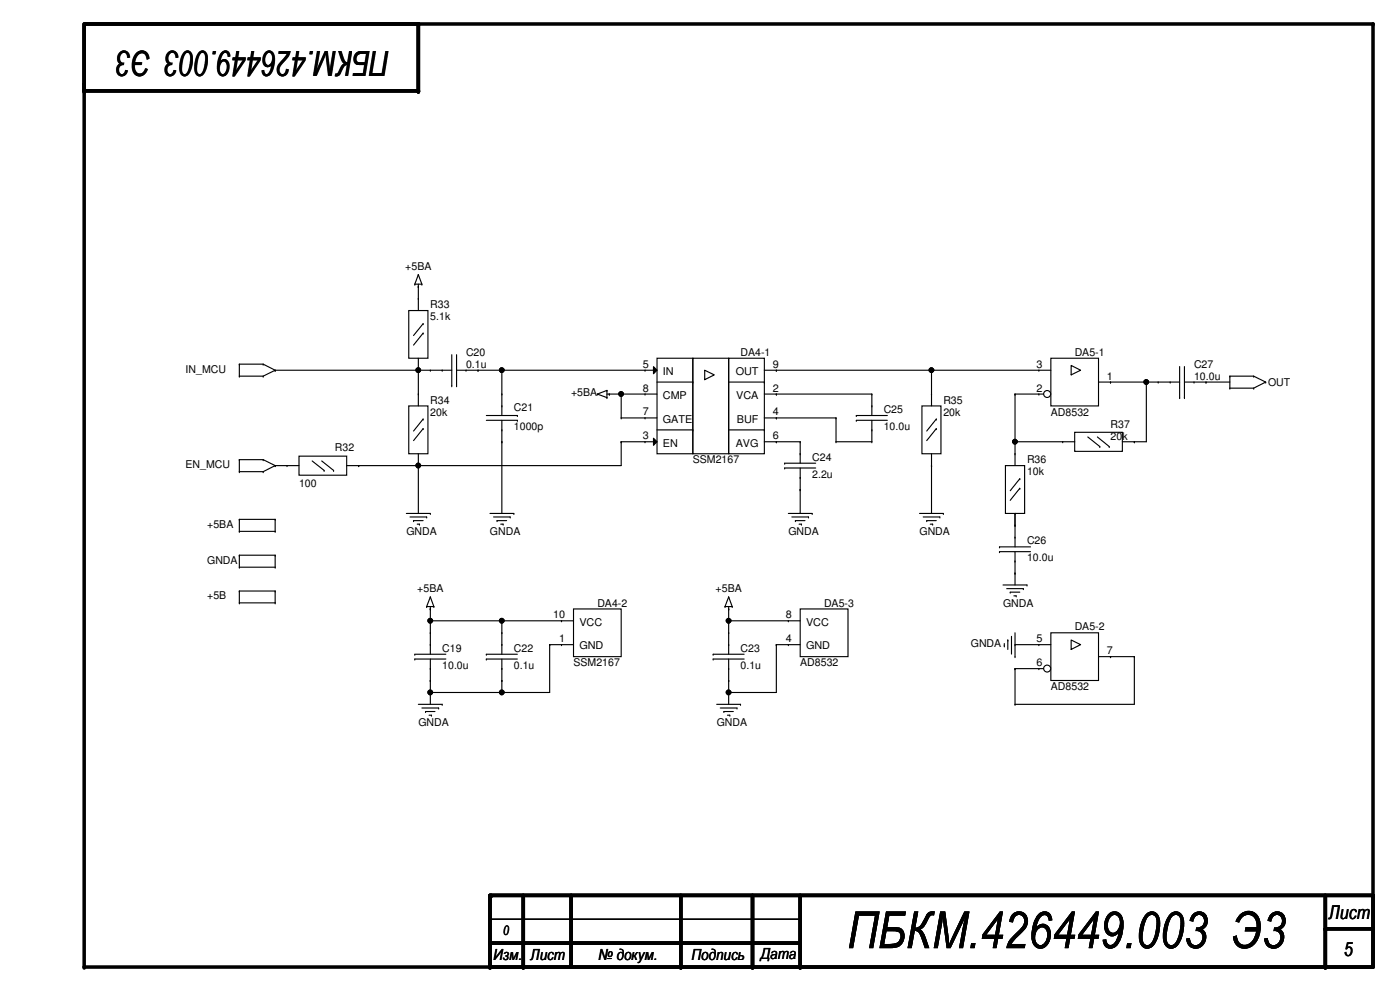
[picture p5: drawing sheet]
<svg xmlns="http://www.w3.org/2000/svg" width="420mm" height="297mm" viewBox="0 0 420 297" stroke-linecap="round" stroke-linejoin="round" font-family="sans-serif">
<path d="M25.3 7.2h386.8v283h-386.8v-282.6M125.5 7.2v20.1h-100.2M147.1 268.6v21.6M147.4 268.6h264.7M157 268.6v21.6M171.4 268.6v21.2M204.3 268.6v21.6M225.8 268.6v21.6M240.1 268.6v21.6M397.8 278.7h14.3M397.8 268.6v21.6M147.1 283h93" fill="none" stroke="#000" stroke-width="1.1"/>
<g fill="#000">
<circle cx="125.5" cy="7.2" r=".53"/>
<circle cx="412.1" cy="7.2" r=".53"/>
<circle cx="25.3" cy="25.1" r=".53"/>
<circle cx="25.3" cy="27.3" r=".53"/>
<circle cx="125.5" cy="27.3" r=".53"/>
<circle cx="124.5" cy="85.3" r=".17"/>
<circle cx="125.5" cy="86" r=".17"/>
<circle cx="125.5" cy="82.4" r=".17"/>
<circle cx="126.6" cy="85.3" r=".17"/>
<circle cx="71.8" cy="112.9" r=".17"/>
<circle cx="71.8" cy="109.3" r=".17"/>
<circle cx="79" cy="109.3" r=".17"/>
<circle cx="79" cy="112.9" r=".17"/>
<circle cx="82.6" cy="111.1" r=".17"/>
<circle cx="125.5" cy="118.2" r=".17"/>
<circle cx="125.5" cy="111.1" r=".17"/>
<circle cx="143.5" cy="111.1" r=".17"/>
<circle cx="150.6" cy="118.2" r=".17"/>
<circle cx="150.6" cy="111.1" r=".17"/>
<circle cx="179.3" cy="118.2" r=".17"/>
<circle cx="182.1" cy="119.3" r=".17"/>
<circle cx="182.1" cy="117.1" r=".17"/>
<circle cx="182.9" cy="118.2" r=".17"/>
<circle cx="186.4" cy="118.2" r=".17"/>
<circle cx="233" cy="118.2" r=".17"/>
<circle cx="233" cy="111.1" r=".17"/>
<circle cx="279.6" cy="111.1" r=".17"/>
<circle cx="304.6" cy="118.2" r=".17"/>
<circle cx="333.3" cy="114.6" r=".17"/>
<circle cx="344" cy="114.6" r=".17"/>
<circle cx="361.9" cy="114.6" r=".17"/>
<circle cx="369.1" cy="112.9" r=".17"/>
<circle cx="369.1" cy="116.5" r=".17"/>
<circle cx="376.2" cy="112.9" r=".17"/>
<circle cx="376.2" cy="116.5" r=".17"/>
<circle cx="379.8" cy="114.6" r=".17"/>
<circle cx="71.8" cy="137.9" r=".17"/>
<circle cx="79" cy="137.9" r=".17"/>
<circle cx="82.6" cy="139.7" r=".17"/>
<circle cx="107.6" cy="139.7" r=".17"/>
<circle cx="125.5" cy="139.7" r=".17"/>
<circle cx="127" cy="128.6" r=".17"/>
<circle cx="127" cy="125.7" r=".17"/>
<circle cx="150.6" cy="129" r=".17"/>
<circle cx="150.6" cy="121.8" r=".17"/>
<circle cx="150.6" cy="132.5" r=".17"/>
<circle cx="155.3" cy="126.1" r=".17"/>
<circle cx="155.3" cy="124.7" r=".17"/>
<circle cx="186.4" cy="132.5" r=".17"/>
<circle cx="186.4" cy="125.4" r=".17"/>
<circle cx="233" cy="125.4" r=".17"/>
<circle cx="233" cy="132.5" r=".17"/>
<circle cx="235.5" cy="139" r=".17"/>
<circle cx="240.1" cy="132.5" r=".17"/>
<circle cx="240.1" cy="136.1" r=".17"/>
<circle cx="250.9" cy="125.4" r=".17"/>
<circle cx="250.9" cy="132.5" r=".17"/>
<circle cx="279.6" cy="139.7" r=".17"/>
<circle cx="304.6" cy="132.5" r=".17"/>
<circle cx="318.9" cy="132.5" r=".17"/>
<circle cx="330.1" cy="134" r=".17"/>
<circle cx="332.9" cy="134" r=".17"/>
<circle cx="340.4" cy="132.5" r=".17"/>
<circle cx="71.8" cy="141.5" r=".17"/>
<circle cx="71.8" cy="159.4" r=".17"/>
<circle cx="71.8" cy="155.8" r=".17"/>
<circle cx="79" cy="141.5" r=".17"/>
<circle cx="82.6" cy="159.4" r=".17"/>
<circle cx="82.6" cy="155.8" r=".17"/>
<circle cx="124.1" cy="156.2" r=".17"/>
<circle cx="125.9" cy="157.3" r=".17"/>
<circle cx="128" cy="155.1" r=".17"/>
<circle cx="129.1" cy="154.1" r=".17"/>
<circle cx="149.2" cy="156.2" r=".17"/>
<circle cx="151" cy="157.3" r=".17"/>
<circle cx="153.1" cy="155.1" r=".17"/>
<circle cx="154.2" cy="154.1" r=".17"/>
<circle cx="235.5" cy="140.4" r=".17"/>
<circle cx="238.7" cy="156.2" r=".17"/>
<circle cx="240.1" cy="143.3" r=".17"/>
<circle cx="240.1" cy="146.9" r=".17"/>
<circle cx="240.5" cy="157.3" r=".17"/>
<circle cx="242.6" cy="155.1" r=".17"/>
<circle cx="243.7" cy="154.1" r=".17"/>
<circle cx="278.1" cy="156.2" r=".17"/>
<circle cx="279.9" cy="157.3" r=".17"/>
<circle cx="282.1" cy="155.1" r=".17"/>
<circle cx="283.1" cy="154.1" r=".17"/>
<circle cx="304.6" cy="154.1" r=".17"/>
<circle cx="71.8" cy="166.6" r=".17"/>
<circle cx="71.8" cy="170.2" r=".17"/>
<circle cx="71.8" cy="177.3" r=".17"/>
<circle cx="82.6" cy="170.2" r=".17"/>
<circle cx="82.6" cy="166.6" r=".17"/>
<circle cx="82.6" cy="177.3" r=".17"/>
<circle cx="129.1" cy="179.1" r=".17"/>
<circle cx="218.7" cy="179.1" r=".17"/>
<circle cx="303.2" cy="177.7" r=".17"/>
<circle cx="304.6" cy="172" r=".17"/>
<circle cx="305" cy="178.8" r=".17"/>
<circle cx="307.1" cy="176.6" r=".17"/>
<circle cx="308.2" cy="175.5" r=".17"/>
<circle cx="71.8" cy="180.9" r=".17"/>
<circle cx="82.6" cy="180.9" r=".17"/>
<circle cx="128" cy="182" r=".17"/>
<circle cx="129.1" cy="182.7" r=".17"/>
<circle cx="129.1" cy="186.3" r=".17"/>
<circle cx="130.2" cy="182" r=".17"/>
<circle cx="150.6" cy="186.3" r=".17"/>
<circle cx="165" cy="193.4" r=".17"/>
<circle cx="214" cy="196.3" r=".17"/>
<circle cx="214" cy="197.7" r=".17"/>
<circle cx="217.6" cy="182" r=".17"/>
<circle cx="218.7" cy="189.9" r=".17"/>
<circle cx="218.7" cy="182.7" r=".17"/>
<circle cx="218.7" cy="186.3" r=".17"/>
<circle cx="218.7" cy="193.4" r=".17"/>
<circle cx="219.7" cy="182" r=".17"/>
<circle cx="233" cy="193.4" r=".17"/>
<circle cx="236.6" cy="193.4" r=".17"/>
<circle cx="236.6" cy="186.3" r=".17"/>
<circle cx="301.4" cy="193.8" r=".17"/>
<circle cx="302.5" cy="192" r=".17"/>
<circle cx="303.6" cy="196" r=".17"/>
<circle cx="304.6" cy="193.4" r=".17"/>
<circle cx="304.6" cy="197" r=".17"/>
<circle cx="333.3" cy="197" r=".17"/>
<circle cx="340.4" cy="197" r=".17"/>
<circle cx="127.7" cy="213.5" r=".17"/>
<circle cx="129.1" cy="204.2" r=".17"/>
<circle cx="129.1" cy="207.8" r=".17"/>
<circle cx="129.5" cy="214.6" r=".17"/>
<circle cx="131.6" cy="212.4" r=".17"/>
<circle cx="132.7" cy="211.3" r=".17"/>
<circle cx="150.6" cy="207.8" r=".17"/>
<circle cx="150.6" cy="204.2" r=".17"/>
<circle cx="217.2" cy="213.5" r=".17"/>
<circle cx="218.7" cy="204.2" r=".17"/>
<circle cx="218.7" cy="207.8" r=".17"/>
<circle cx="218.7" cy="200.6" r=".17"/>
<circle cx="219" cy="214.6" r=".17"/>
<circle cx="221.2" cy="212.4" r=".17"/>
<circle cx="222.2" cy="211.3" r=".17"/>
<circle cx="304.6" cy="211.3" r=".17"/>
<circle cx="304.6" cy="200.6" r=".17"/>
<circle cx="147.1" cy="269.7" r=".17"/>
<circle cx="147.1" cy="275.8" r=".17"/>
<circle cx="147.1" cy="268.6" r=".53"/>
<circle cx="147.4" cy="268.6" r=".53"/>
<circle cx="397.8" cy="278.7" r=".53"/>
<circle cx="412.1" cy="268.6" r=".53"/>
<circle cx="25.3" cy="290.2" r=".53"/>
<circle cx="147.1" cy="290.2" r=".53"/>
<circle cx="147.1" cy="283" r=".53"/>
<circle cx="157" cy="290.2" r=".53"/>
<circle cx="171.4" cy="289.8" r=".53"/>
<circle cx="204.3" cy="290.2" r=".53"/>
<circle cx="225.8" cy="290.2" r=".53"/>
<circle cx="240.1" cy="290.2" r=".53"/>
<circle cx="397.8" cy="290.2" r=".53"/>
</g>
<g fill="none" stroke="#000" stroke-width=".34">
<path d="M125.5 85.3v4.3M125.5 82.4l1.1 2.9h-2.1zM71.8 109.3h7.2l3.6 1.8-3.6 1.8h-7.2zM82.6 111.1h46.5M125.5 111.1v10.7M143.5 111.1h50.1M150.6 111.1v13.6M179.3 118.2l2.8-1.1v2.2zM182.1 118.2h11.5M186.4 118.2v7.2h7.2M233 111.1h78.8M233 118.2h28.7"/>
<path d="M279.6 111.1v7.1M311.8 118.2h-7.2v17.9M315.4 107.5h14.3v14.3h-14.3zM321.5 109.6l2.8 1.5-2.8 1.4zM333.3 114.6h14.3M344 114.6v17.9h-7.2M361.9 114.6h7.2M369.1 112.9h7.1l3.6 1.7-3.6 1.9h-7.1zM71.8 137.9h7.2l3.6 1.8-3.6 1.8h-7.2zM82.6 139.7h3.5M122.7 121.8h5.7v14.3h-5.7zM125.5 136.1v18"/>
<path d="M127 128.6l-2.9 3.6M127 125.7l-2.9 3.6M146 124.7h9.3M146 126.1h9.3M150.6 126.1v28M193.6 132.5h-7.2v7.2h-78.8M233 132.5h7.1v6.5M233 125.4h17.9v7.1h10.8M235.5 139h9.3M279.6 139.7v14.4M304.6 132.5h17.9M322.5 129.7h14.3v5.7h-14.3z"/>
<path d="M326.5 131.1l3.6 2.9M329.3 131.1l3.6 2.9M71.8 155.8h10.8v3.6h-10.8zM122 154.1h7.1M123.1 155.1h4.9M124.1 156.2h2.9M125.2 157.3h.7M147.1 154.1h7.1M148.1 155.1h5M149.2 156.2h2.8M150.3 157.3h.7M235.5 140.4h9.3"/>
<path d="M236.6 154.1h7.1M237.6 155.1h5M238.7 156.2h2.9M239.8 157.3h.7M240.1 140.4v13.7M276 154.1h7.1M277.1 155.1h5M278.1 156.2h2.9M279.2 157.3h.7M304.6 154.1v3.5M71.8 166.6h10.8v3.6h-10.8zM71.8 177.3h10.8v3.6h-10.8z"/>
<path d="M129.1 179.1l1.1 2.9h-2.2zM218.7 179.1l1 2.9h-2.1zM301 175.5h7.2M302.1 176.6h5M303.2 177.7h2.9M304.3 178.8h.7M304.6 172v3.5M129.1 186.3h39.4M129.1 182v7.9M150.6 186.3v3.6M168.5 193.4h-3.5v14.4h-35.9M214 197.7h9.3"/>
<path d="M214 196.3h9.3M218.7 182v14.3M218.7 197.7v13.6M218.7 186.3h21.4M240.1 182.7h14.4v14.3h-14.4zM240.1 193.4h-7.1v14.4h-14.3M301.4 193.1v.7M302.5 192v2.9M303.6 190.9v5.1M304.6 189.9v7.1M304.6 193.4h7.2M333.3 197h7.1v14.3h-35.8v-10.7h7.2"/>
<path d="M125.5 211.3h7.2M126.6 212.4h5M127.7 213.5h2.8M128.8 214.6h.7M129.1 204.2v7.1M150.6 204.2v3.6M215.1 211.3h7.1M216.1 212.4h5.1M217.2 213.5h2.9M218.3 214.6h.7M147.1 275.8h93M147.1 269v.7"/>
<circle cx="125.5" cy="111.1" r=".7"/>
<circle cx="150.6" cy="111.1" r=".7"/>
<circle cx="186.4" cy="118.2" r=".7"/>
<circle cx="279.5" cy="111.1" r=".7"/>
<circle cx="344" cy="114.6" r=".7"/>
<circle cx="125.5" cy="139.7" r=".7"/>
<circle cx="304.6" cy="132.5" r=".7"/>
<circle cx="129.1" cy="186.2" r=".7"/>
<circle cx="150.6" cy="186.2" r=".7"/>
<circle cx="218.7" cy="186.2" r=".7"/>
<circle cx="129.1" cy="207.7" r=".7"/>
<circle cx="150.6" cy="207.7" r=".7"/>
<circle cx="218.7" cy="207.7" r=".7"/>
</g>
<g fill="#000">
<circle cx="125.5" cy="111.1" r=".7"/>
<circle cx="150.6" cy="111.1" r=".7"/>
<circle cx="186.4" cy="118.2" r=".7"/>
<circle cx="279.5" cy="111.1" r=".7"/>
<circle cx="344" cy="114.6" r=".7"/>
<circle cx="125.5" cy="139.7" r=".7"/>
<circle cx="304.6" cy="132.5" r=".7"/>
<circle cx="129.1" cy="186.2" r=".7"/>
<circle cx="150.6" cy="186.2" r=".7"/>
<circle cx="218.7" cy="186.2" r=".7"/>
<circle cx="129.1" cy="207.7" r=".7"/>
<circle cx="150.6" cy="207.7" r=".7"/>
<circle cx="218.7" cy="207.7" r=".7"/>
</g>
<circle cx="314.3" cy="118.2" r="1.05" fill="#fff"/>
<g fill="none" stroke="#000" stroke-width=".34">
<path d="M311.8 118.2h1.4M311.8 111.1h3.6M329.7 114.6h3.6M347.6 114.6h6.4M354 110v9.3M355.5 114.6h6.4M355.5 110v9.3M301.7 139.7h5.8v14.4h-5.8zM304.6 136.1v3.6M304.6 154.1v10M306.1 146.5l-2.9 3.6M306.1 143.6l-2.9 3.6"/>
<path d="M300 165.5h9.3M300 164.1h9.3M304.6 165.5v6.5M124.5 197.7h9.3M124.5 196.3h9.3M129.1 189.9v6.4M129.1 197.7v6.5M315.4 189.9h14.3v14.3h-14.3zM321.5 192l2.8 1.4-2.8 1.5z"/>
<circle cx="314.3" cy="118.2" r="1.05"/>
</g>
<g fill="#000">
<circle cx="311.8" cy="111.1" r=".17"/>
<circle cx="311.8" cy="118.2" r=".17"/>
<circle cx="333.3" cy="114.6" r=".17"/>
<circle cx="347.6" cy="114.6" r=".17"/>
<circle cx="351.2" cy="114.6" r=".17"/>
<circle cx="354" cy="119.3" r=".17"/>
<circle cx="355.5" cy="119.3" r=".17"/>
<circle cx="358.3" cy="114.6" r=".17"/>
<circle cx="361.9" cy="114.6" r=".17"/>
<circle cx="304.6" cy="136.1" r=".17"/>
<circle cx="304.6" cy="157.6" r=".17"/>
<circle cx="306.1" cy="146.5" r=".17"/>
<circle cx="306.1" cy="143.6" r=".17"/>
<circle cx="300" cy="164.1" r=".17"/>
<circle cx="300" cy="165.5" r=".17"/>
<circle cx="304.6" cy="168.4" r=".17"/>
<circle cx="304.6" cy="161.2" r=".17"/>
<circle cx="304.6" cy="172" r=".17"/>
<circle cx="124.5" cy="197.7" r=".17"/>
<circle cx="124.5" cy="196.3" r=".17"/>
<circle cx="129.1" cy="193.4" r=".17"/>
<circle cx="129.1" cy="189.9" r=".17"/>
<circle cx="129.1" cy="204.2" r=".17"/>
<circle cx="129.1" cy="200.6" r=".17"/>
</g>
<circle cx="314.3" cy="200.6" r="1.05" fill="#fff"/>
<g fill="none" stroke="#000" stroke-width=".34">
<path d="M122.7 93.2h5.7v14.3h-5.7zM125.5 89.6v3.6M127 99.9l-2.9 3.6M127 97.1l-2.9 3.6M125.5 107.5v3.6M129.1 111.1h6.5M135.6 106.4v9.3M137 111.1h6.5M137 106.4v9.3M193.6 111.1h3.6M193.6 118.2h3.6M196.1 110l1.1 1.1-1.1 1z"/>
<path d="M197.2 107.5h10.7v28.6h-10.7zM197.2 114.6h10.7M207.9 107.5h10.8v28.6h-10.8zM211.5 111.1l2.9 1.4-2.9 1.4zM218.7 107.5h10.7v28.6h-10.7zM218.7 114.6h10.7M229.4 111.1h3.6M229.4 118.2h3.6M261.7 118.2v6.5M279.6 118.2v3.6M86.1 139.7h3.6M89.7 136.9h14.3v5.7h-14.3z"/>
<path d="M93.7 138.3l3.6 2.8M96.6 138.3l3.5 2.8M104 139.7h3.6M193.6 125.4h3.6M193.6 132.5h3.6M196.1 131.5l1.1 1-1.1 1.1zM197.2 129h10.7M218.7 129h10.7M229.4 125.4h3.6M229.4 132.5h3.6M257 126.1h9.3M257 124.7h9.3"/>
<path d="M261.7 126.1v6.4M276.7 121.8h5.7v14.3h-5.7zM279.6 136.1v3.6M281 128.6l-2.9 3.6M281 125.7l-2.9 3.6M146 197.7h9.3M146 196.3h9.3M150.6 189.9v6.4M150.6 197.7v6.5M168.5 193.4h3.6M168.5 186.3h3.6M172.1 182.7h14.3v14.3h-14.3z"/>
<path d="M311.8 193.4h3.6M329.7 197h3.6M311.8 200.6h1.4"/>
<circle cx="125.5" cy="111.1" r=".7"/>
<circle cx="150.6" cy="111.1" r=".7"/>
<circle cx="186.4" cy="118.2" r=".7"/>
<circle cx="279.5" cy="111.1" r=".7"/>
<circle cx="344" cy="114.6" r=".7"/>
<circle cx="125.5" cy="139.7" r=".7"/>
<circle cx="304.6" cy="132.5" r=".7"/>
<circle cx="129.1" cy="186.2" r=".7"/>
<circle cx="150.6" cy="186.2" r=".7"/>
<circle cx="218.7" cy="186.2" r=".7"/>
<circle cx="129.1" cy="207.7" r=".7"/>
<circle cx="150.6" cy="207.7" r=".7"/>
<circle cx="218.7" cy="207.7" r=".7"/>
<circle cx="314.3" cy="200.6" r="1.05"/>
</g>
<g fill="#000">
<circle cx="125.5" cy="89.6" r=".17"/>
<circle cx="127" cy="99.9" r=".17"/>
<circle cx="127" cy="97.1" r=".17"/>
<circle cx="125.5" cy="111.1" r=".17"/>
<circle cx="129.1" cy="111.1" r=".17"/>
<circle cx="132.7" cy="111.1" r=".17"/>
<circle cx="135.6" cy="115.7" r=".17"/>
<circle cx="137" cy="115.7" r=".17"/>
<circle cx="139.9" cy="111.1" r=".17"/>
<circle cx="143.5" cy="111.1" r=".17"/>
<circle cx="193.6" cy="111.1" r=".17"/>
<circle cx="193.6" cy="118.2" r=".17"/>
<circle cx="207.9" cy="114.6" r=".17"/>
<circle cx="229.4" cy="114.6" r=".17"/>
<circle cx="233" cy="118.2" r=".17"/>
<circle cx="233" cy="111.1" r=".17"/>
<circle cx="261.7" cy="118.2" r=".17"/>
<circle cx="279.6" cy="118.2" r=".17"/>
<circle cx="86.1" cy="139.7" r=".17"/>
<circle cx="107.6" cy="139.7" r=".17"/>
<circle cx="193.6" cy="132.5" r=".17"/>
<circle cx="193.6" cy="125.4" r=".17"/>
<circle cx="207.9" cy="129" r=".17"/>
<circle cx="229.4" cy="129" r=".17"/>
<circle cx="233" cy="125.4" r=".17"/>
<circle cx="233" cy="132.5" r=".17"/>
<circle cx="257" cy="124.7" r=".17"/>
<circle cx="257" cy="126.1" r=".17"/>
<circle cx="261.7" cy="121.8" r=".17"/>
<circle cx="261.7" cy="132.5" r=".17"/>
<circle cx="261.7" cy="129" r=".17"/>
<circle cx="279.6" cy="139.7" r=".17"/>
<circle cx="281" cy="128.6" r=".17"/>
<circle cx="281" cy="125.7" r=".17"/>
<circle cx="97.3" cy="141.1" r=".17"/>
<circle cx="100.1" cy="141.1" r=".17"/>
<circle cx="146" cy="196.3" r=".17"/>
<circle cx="146" cy="197.7" r=".17"/>
<circle cx="150.6" cy="193.4" r=".17"/>
<circle cx="150.6" cy="189.9" r=".17"/>
<circle cx="168.5" cy="186.3" r=".17"/>
<circle cx="168.5" cy="193.4" r=".17"/>
<circle cx="311.8" cy="193.4" r=".17"/>
<circle cx="333.3" cy="197" r=".17"/>
<circle cx="150.6" cy="200.6" r=".17"/>
<circle cx="150.6" cy="204.2" r=".17"/>
<circle cx="311.8" cy="200.6" r=".17"/>
</g>
<g fill="#000">
<path d="M196.1 110l1.1 1.1-1.1 1zM196.1 131.5l1.1 1-1.1 1.1z"/>
<circle cx="125.5" cy="111.1" r=".7"/>
<circle cx="150.6" cy="111.1" r=".7"/>
<circle cx="186.4" cy="118.2" r=".7"/>
<circle cx="279.5" cy="111.1" r=".7"/>
<circle cx="344" cy="114.6" r=".7"/>
<circle cx="125.5" cy="139.7" r=".7"/>
<circle cx="304.6" cy="132.5" r=".7"/>
<circle cx="129.1" cy="186.2" r=".7"/>
<circle cx="150.6" cy="186.2" r=".7"/>
<circle cx="218.7" cy="186.2" r=".7"/>
<circle cx="129.1" cy="207.7" r=".7"/>
<circle cx="150.6" cy="207.7" r=".7"/>
<circle cx="218.7" cy="207.7" r=".7"/>
</g>
<text font-size="15.4" x="254.2" y="284.5">ПБКМ.426449.003 Э3</text>
<text font-size="10.4" x="116.9" y="15.3" transform="rotate(180 116.9 15.3)">ПБКМ.426449.003 Э3</text>
<g font-size="5.7">
<text x="398.8" y="275.7">Лист</text>
<text x="403.3" y="286.8">5</text>
</g>
<g font-size="4.6">
<text x="228.3" y="287.7">Дата</text>
<text x="148.1" y="288">Изм. Лист</text>
<text x="179.6" y="288">№ докум.</text>
<text x="207.5" y="288">Подпись</text>
</g>
<text font-size="3.9" x="151" y="280.5">0</text>
<g font-size="3.2">
<text x="121.6" y="81">+5BA</text>
<text x="129.1" y="92.5">R33</text>
<text x="129.1" y="96.1">5.1k</text>
<text x="139.9" y="106.8">C20</text>
<text x="222.2" y="106.8">DA4-1</text>
<text x="322.5" y="106.8">DA5-1</text>
<text x="55.7" y="111.8">IN_MCU</text>
<text x="139.9" y="110.4">0.1u</text>
<text x="192.9" y="110.3">5</text>
<text x="199" y="112.5">IN</text>
<text x="220.8" y="112.5">OUT</text>
<text x="231.9" y="110.3">9</text>
<text x="311.1" y="110.3">3</text>
<text x="332.2" y="113.9">1</text>
<text x="358.3" y="110.4">C27</text>
<text x="358.3" y="114">10.0u</text>
<text x="171.4" y="119">+5BA</text>
<text x="192.9" y="117.5">8</text>
<text x="199" y="119.7">CMP</text>
<text x="221" y="119.7">VCA</text>
<text x="231.9" y="117.5">2</text>
<text x="311.1" y="117.5">2</text>
<text x="380.6" y="115.7">OUT</text>
<text x="129.1" y="121.1">R34</text>
<text x="129.1" y="124.7">20k</text>
<text x="154.2" y="123.3">C21</text>
<text x="192.9" y="124.6">7</text>
<text x="231.9" y="124.6">4</text>
<text x="265.2" y="124">C25</text>
<text x="283.1" y="121.1">R35</text>
<text x="283.1" y="124.7">20k</text>
<text x="315.4" y="124.7">AD8532</text>
<text x="154.2" y="129">1000p</text>
<text x="192.9" y="131.8">3</text>
<text x="199" y="126.8">GATE</text>
<text x="221.2" y="126.8">BUF</text>
<text x="231.9" y="131.8">6</text>
<text x="265.2" y="129">10.0u</text>
<text x="333.3" y="128.3">R37</text>
<text x="333.3" y="131.9">20k</text>
<text x="100.5" y="135.4">R32</text>
<text x="199" y="134">EN</text>
<text x="220.8" y="134">AVG</text>
<text x="55.7" y="140.5">EN_MCU</text>
<text x="207.9" y="139">SSM2167</text>
<text x="243.7" y="138.3">C24</text>
<text x="243.7" y="143.3">2.2u</text>
<text x="308.2" y="139">R36</text>
<text x="308.2" y="142.6">10k</text>
<text x="89.7" y="146.2">100</text>
<text x="62.2" y="158.4">+5BA</text>
<text x="122" y="160.5">GNDA</text>
<text x="147.1" y="160.5">GNDA</text>
<text x="236.6" y="160.5">GNDA</text>
<text x="276" y="160.5">GNDA</text>
<text x="308.2" y="163.4">C26</text>
<text x="62.2" y="169.1">GNDA</text>
<text x="308.2" y="168.4">10.0u</text>
<text x="62.2" y="179.8">+5B</text>
<text x="125.2" y="177.7">+5BA</text>
<text x="214.7" y="177.7">+5BA</text>
<text x="166.1" y="185.5">10</text>
<text x="179.3" y="182">DA4-2</text>
<text x="235.9" y="185.5">8</text>
<text x="247.3" y="182">DA5-3</text>
<text x="301" y="182">GNDA</text>
<text x="173.9" y="187.7">VCC</text>
<text x="241.9" y="187.7">VCC</text>
<text x="322.5" y="189.1">DA5-2</text>
<text x="132.7" y="195.6">C19</text>
<text x="154.2" y="195.6">C22</text>
<text x="167.8" y="192.7">1</text>
<text x="173.9" y="194.9">GND</text>
<text x="222.2" y="195.6">C23</text>
<text x="235.9" y="192.7">4</text>
<text x="241.9" y="194.9">GND</text>
<text x="291.4" y="194.2">GNDA</text>
<text x="311.1" y="192.7">5</text>
<text x="332.2" y="196.3">7</text>
<text x="132.7" y="200.6">10.0u</text>
<text x="154.2" y="200.6">0.1u</text>
<text x="172.1" y="199.9">SSM2167</text>
<text x="222.2" y="200.6">0.1u</text>
<text x="240.1" y="199.9">AD8532</text>
<text x="311.1" y="199.9">6</text>
<text x="315.4" y="207.1">AD8532</text>
<text x="125.5" y="217.8">GNDA</text>
<text x="215.1" y="217.8">GNDA</text>
</g>
</svg>
